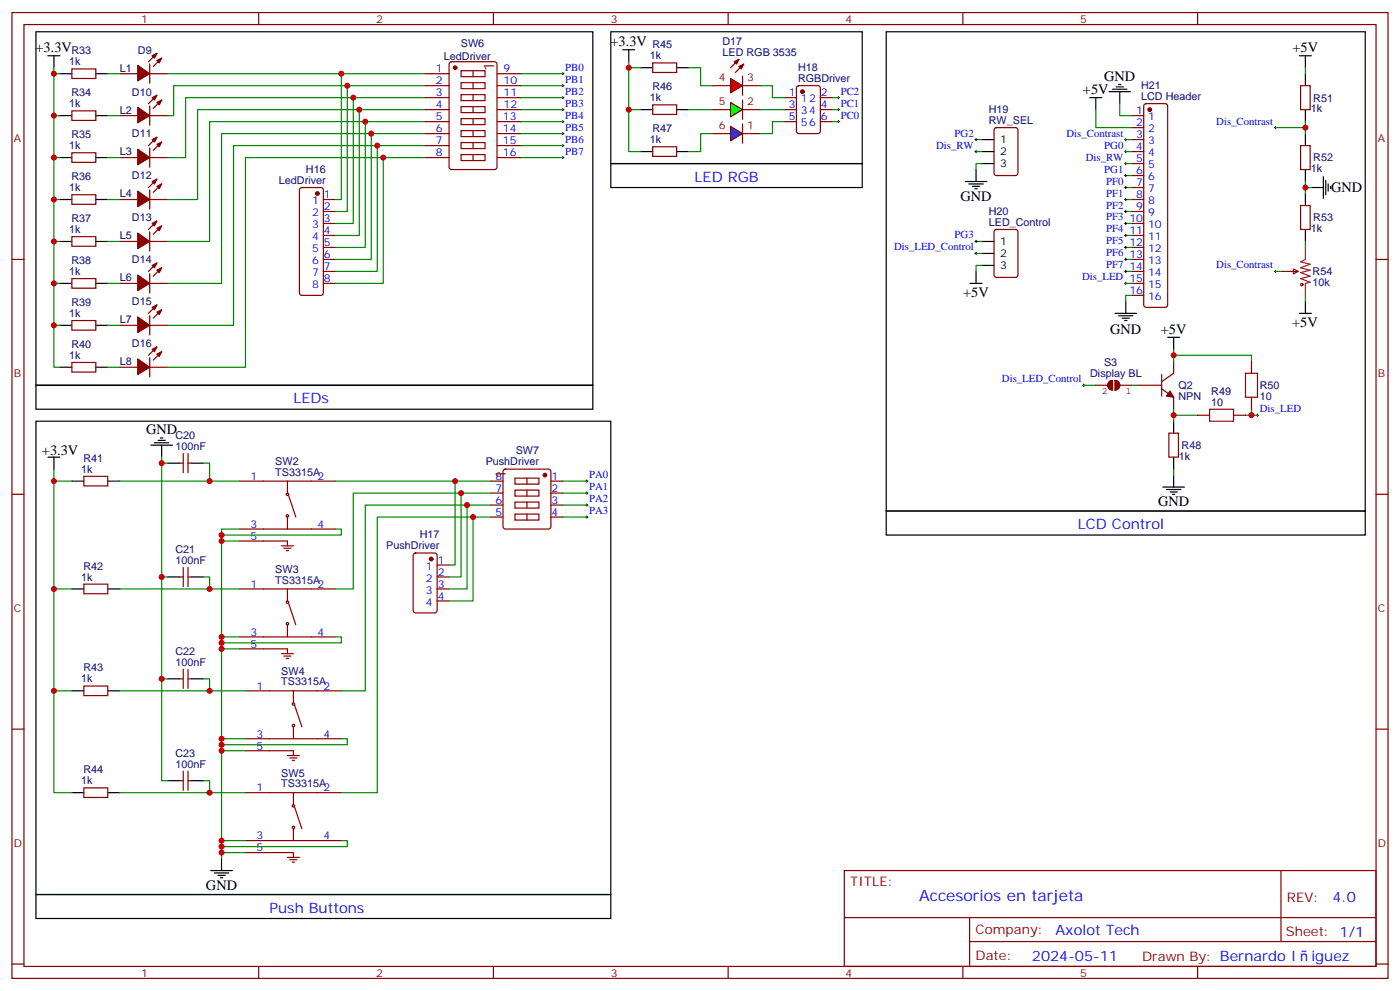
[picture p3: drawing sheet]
<svg xmlns="http://www.w3.org/2000/svg" width="412mm" height="292mm" viewBox="0 0 412 292" stroke-linecap="round" stroke-linejoin="round" font-family="sans-serif">
<g fill="none" stroke="#870000" stroke-width=".35">
<path d="M3.5 3.7h405.4v284.3h-405.4zM7.1 7.2h398.2v277.3h-398.2zM44.1 18.9v5.6M46.2 15.7l-2.5 2.5M47.6 17.1l-2.4 2.5M76.2 3.7v3.5M132.5 18.4l.5-.2h12.7l.6 .4 .1 30.6-.5 .7h-12.9l-.7-.4v-30.6zM145.3 3.7v3.5M214.5 3.7v3.5M283.6 3.7v3.5M352.8 3.7v3.5M21.2 20.3h7v2.8h-7z"/>
<path d="M21.2 32.6h7v2.9h-7zM35.3 21.7h5.3M35.3 34h5.3M44.1 21.7h5.3M44.1 31.2v5.7M44.1 34h5.3M46.2 28l-2.5 2.5M47.6 29.5l-2.4 2.4M125.2 21.7h7.1M125.2 39.3h7.1M125.2 35.8h7.1M125.2 32.3h7.1"/>
<path d="M125.2 28.8h7.1M125.2 25.2h7.1M135.8 38.5h7.1v1.7h-7.1zM135.8 34.9h7.1v1.8h-7.1zM135.8 31.4h7.1v1.8h-7.1zM135.8 20.8h7.1v1.8h-7.1zM135.8 27.9h7.1v1.7h-7.1zM135.8 24.3h7.1v1.8h-7.1zM139.3 20.8v1.8M139.3 24.3v1.8M139.3 27.9v1.7M139.3 31.4v1.8"/>
<path d="M139.3 34.9v1.8M139.3 38.5v1.7M146.4 21.7h7.1M146.4 39.3h7.1M146.4 35.8h7.1M146.4 32.3h7.1M146.4 28.8h7.1M146.4 25.2h7.1M21.2 45h7v2.8h-7zM21.2 57.3h7v2.8h-7zM35.3 46.4h5.3M35.3 58.7h5.3"/>
<path d="M44.1 43.6v5.6M44.1 55.9v5.7M44.1 46.4h5.3M44.1 58.7h5.3M46.2 40.4l-2.5 2.5M46.2 52.7l-2.5 2.5M47.6 41.8l-2.4 2.5M47.6 54.2l-2.4 2.4M88.4 55.4l.5-.2h5.6l.5 .2 .2 .5v30.4l-.2 .5-.5 .2h-5.6l-.5-.3-.2-.4v-30.4zM95.2 58.7h3.6M125.2 46.4h7.1M125.2 42.9h7.1"/>
<path d="M135.8 45.5h7.1v1.8h-7.1zM135.8 42h7.1v1.7h-7.1zM139.3 42v1.7M139.3 45.5v1.8M146.4 46.4h7.1M146.4 42.9h7.1M3.5 76.4h3.6M21.2 69.7h7v2.8h-7zM35.3 71.1h5.3M44.1 68.3v5.6M44.1 71.1h5.3M46.2 65.1l-2.5 2.5"/>
<path d="M46.2 77.4l-2.5 2.5M47.6 66.5l-2.4 2.5M47.6 78.8l-2.4 2.5M95.2 76.4h3.6M95.2 62.3h3.6M95.2 65.8h3.6M95.2 69.3h3.6M95.2 72.8h3.6M95.2 79.9h3.6M405.3 76.4h3.6M21.2 82h7v2.8h-7zM21.2 94.4h7v2.8h-7z"/>
<path d="M35.3 83.4h5.3M35.3 95.8h5.3M44.1 80.6v5.7M44.1 93v5.6M44.1 83.4h5.3M44.1 95.8h5.3M46.2 89.8l-2.5 2.5M47.6 91.2l-2.4 2.5M95.2 83.4h3.6M21.2 106.7h7v2.8h-7zM35.3 108.1h5.3M44.1 105.3v5.6"/>
<path d="M44.1 108.1h5.3M46.2 102.1l-2.5 2.5M47.6 103.5l-2.4 2.5M148.4 138.3l.5-.2h12.7l.5 .2 .2 .5v16.2l-.3 .5-.4 .3h-12.7l-.5-.3-.2-.5v-16.2zM3.5 145.5h3.6M24.7 140.2h7v2.9h-7zM70.6 141.6h28.2M70.6 159.3h14.1v1.4M70.6 155.8h28.2M84.7 141.6v3.6M84.7 152.2v3.6M85 145.9l2.1 6.3"/>
<path d="M144.6 141.6h3.6M144.6 145.2h3.6M144.6 148.7h3.6M144.6 152.2h3.6M151.7 151.3h7v1.8h-7zM151.7 140.8h7v1.7h-7zM151.7 147.8h7v1.8h-7zM151.7 144.3h7v1.7h-7zM155.2 140.8v1.7M155.2 144.3v1.7M155.2 147.8v1.8M155.2 151.3v1.8"/>
<path d="M162.3 141.6h3.5M162.3 145.2h3.5M162.3 148.7h3.5M162.3 152.2h3.5M405.3 145.5h3.6M24.7 172h7v2.8h-7zM70.6 173.4h28.2M82.9 160.7h3.5M83.6 161.4h2.1M84.3 162.1h.7M84.7 173.4v3.5M85 177.6l2.1 6.4"/>
<path d="M121.9 163l.5-.2h5.7l.6 .4 .1 16.5-.5 .7h-5.9l-.6-.4-.1-16.5zM128.8 166.3h3.5M128.8 169.9h3.5M128.8 173.4h3.5M128.8 176.9h3.5M70.6 191h14.1v1.4M70.6 187.5h28.2M82.9 192.4h3.5M83.6 193.1h2.1M84.3 193.9h.7M84.7 184v3.5M3.5 214.7h3.6"/>
<path d="M24.7 202h7v2.8h-7zM72.3 217.5h28.2M72.3 203.4h28.2M86.4 203.4v3.5M86.4 214v3.5M86.8 207.6l2.1 6.4M405.3 214.7h3.6M24.7 232h7v2.8h-7zM72.3 221h14.1v1.4M72.3 233.4h28.2M84.7 222.4h3.5M85.4 223.1h2.1"/>
<path d="M86.1 223.8h.7M86.4 233.4v3.5M86.8 237.6l2.1 6.3M72.3 251h14.1v1.4M72.3 247.5h28.2M84.7 252.4h3.5M85.4 253.1h2.1M86.1 253.8h.7M86.4 243.9v3.6M248.7 256.3h156.6v28.2h-156.6zM377.3 256.3v20.9M248.7 270.1h156.5"/>
<path d="M285.6 277.2h119.6M285.6 270.1v14.2M3.5 283.8h3.6M76.2 284.5v3.5M145.3 284.5v3.5M214.5 284.5v3.5M283.6 284.5v3.5M352.8 284.5v3.5M405.3 283.8h3.6"/>
<circle cx="84.7" cy="151.9" r=".35"/>
<circle cx="84.7" cy="145.5" r=".35"/>
<circle cx="84.7" cy="177.3" r=".35"/>
<circle cx="84.7" cy="183.6" r=".35"/>
<circle cx="86.4" cy="207.3" r=".35"/>
<circle cx="86.4" cy="213.6" r=".35"/>
<circle cx="86.4" cy="237.2" r=".35"/>
<circle cx="86.4" cy="243.6" r=".35"/>
</g>
<g fill="#870000" stroke="#870000" stroke-width=".35">
<path d="M46.2 17.8l1.4-.7-.7 1.4z"/>
<path d="M44.8 16.4l1.4-.7-.7 1.4z"/>
<path d="M40.6 19.2l3.5 2.5-3.5 2.1z"/>
<path d="M46.2 30.2l1.4-.7-.7 1.4z"/>
<path d="M44.8 28.8l1.4-.8-.7 1.5z"/>
<path d="M40.6 31.6l3.5 2.4-3.5 2.2z"/>
<path d="M46.2 42.5l1.4-.7-.7 1.4z"/>
<path d="M44.8 41.1l1.4-.7-.7 1.4z"/>
<path d="M40.6 43.9l3.5 2.5-3.5 2.1z"/>
<path d="M46.2 54.9l1.4-.7-.7 1.4z"/>
<path d="M44.8 53.4l1.4-.7-.7 1.5z"/>
<path d="M40.6 56.3l3.5 2.4-3.5 2.2z"/>
<path d="M46.2 67.2l1.4-.7-.7 1.4z"/>
<path d="M44.8 65.8l1.4-.7-.7 1.4z"/>
<path d="M40.6 68.6l3.5 2.5-3.5 2.1z"/>
<path d="M46.2 79.6l1.4-.8-.7 1.5z"/>
<path d="M44.8 78.1l1.4-.7-.7 1.4z"/>
<path d="M40.6 81l3.5 2.4-3.5 2.1z"/>
<path d="M46.2 91.9l1.4-.7-.7 1.4z"/>
<path d="M44.8 90.5l1.4-.7-.7 1.4z"/>
<path d="M40.6 93.3l3.5 2.5-3.5 2.1z"/>
<path d="M46.2 104.2l1.4-.7-.7 1.5z"/>
<path d="M44.8 102.8l1.4-.7-.7 1.4z"/>
<path d="M40.6 105.7l3.5 2.4-3.5 2.1z"/>
<circle cx="134.1" cy="19.9" r=".53"/>
<circle cx="93.5" cy="57" r=".53"/>
<circle cx="160.5" cy="139.9" r=".53"/>
<circle cx="127" cy="164.6" r=".53"/>
</g>
<g fill="none" stroke="#000" stroke-width=".35">
<path d="M14.1 16.4h3.5M15.9 16.4v3.5M17.6 21.7h3.6M17.6 34h3.6M28.2 21.7h3.5M28.2 34h3.5M17.6 46.4h3.6M17.6 58.7h3.6M28.2 46.4h3.5M28.2 58.7h3.5M17.6 71.1h3.6M28.2 71.1h3.5"/>
<path d="M17.6 83.4h3.6M17.6 95.8h3.6M28.2 83.4h3.5M28.2 95.8h3.5M17.6 108.1h3.6M28.2 108.1h3.5M14.1 134.6h3.5M15.9 134.6v3.5M21.2 141.6h3.5M31.7 141.6h3.6M21.2 173.4h3.5M31.7 173.4h3.6"/>
<path d="M21.2 203.4h3.5M31.7 203.4h3.6M21.2 233.4h3.5M31.7 233.4h3.6M62.1 256.3h6.3M63.1 257h4.3M64.2 257.7h2.1M64.9 258.4h.7M65.3 252.8v3.5"/>
</g>
<g fill="none" stroke="#008700" stroke-width=".35">
<path d="M15.9 19.9v1.8M15.9 34h1.7M17.6 21.7h-1.7v86.4h1.7M31.7 34h3.6M31.7 21.7h3.6M49.4 21.7h75.8M125.2 32.3h-67v26.4h-8.8M125.2 35.8h-63.5v35.3h-12.3M125.2 28.8h-70.5v17.6h-5.3M125.2 25.2h-74v8.8h-1.8M125.2 39.3h-59.9v44.1h-15.9M15.9 46.4h1.7"/>
<path d="M15.9 58.7h1.7M31.7 46.4h3.6M31.7 58.7h3.6M125.2 42.9h-56.4v52.9h-19.4M125.2 46.4h-52.9v61.7h-22.9M15.9 71.1h1.7M31.7 71.1h3.6M15.9 83.4h1.7M15.9 95.8h1.7M31.7 83.4h3.6M31.7 95.8h3.6M31.7 108.1h3.6"/>
<path d="M15.9 138.1v95.3h5.3M15.9 141.6h5.3M35.3 141.6h35.3M65.3 159.3h5.3M70.6 155.8h-5.3v95.2h7M98.8 155.8h1.7v1.7h-35.2M98.8 141.6h45.8M144.6 145.2h-40.5v28.2h-5.3M144.6 148.7h-37v54.7h-7.1M144.6 152.2h-33.5v81.2h-10.6M15.9 173.4h5.3M35.3 173.4h35.3"/>
<path d="M65.3 191h5.3M65.3 187.5h5.3M98.8 187.5h1.7v1.8h-35.2M15.9 203.4h5.3M35.3 203.4h37M65.3 217.5h7M100.5 217.5h1.8v1.8h-37M35.3 233.4h37M65.3 221h7M65.3 247.5h7M65.3 251v1.8M100.5 247.5h1.8v1.7h-37"/>
</g>
<g fill="none" stroke="#000" stroke-width=".29">
<path d="M165.5 21.7h.7M165.5 25.2h.7M165.5 28.8h.7M165.5 32.3h.7M165.5 35.8h.7M165.5 39.3h.7M165.8 21.3v.7M165.8 24.9v.7M165.8 28.4v.7M165.8 31.9v.7M165.8 35.5v.7M165.8 39v.7"/>
<path d="M165.5 42.9h.7M165.5 46.4h.7M165.8 42.5v.7M165.8 46v.7M172.5 141.6h.7M172.5 145.2h.7M172.5 148.7h.7M172.5 152.2h.7M172.9 141.3v.7M172.9 144.8v.7M172.9 148.3v.7M172.9 151.9v.7"/>
</g>
<path d="M215.2 37.2l3.5 2.1-3.5 2.2z" fill="#00f" stroke="#870000" stroke-width=".35"/>
<path d="M209.9 39.3h5.3M218.7 36.5v5.7M218.7 39.3h5.3" fill="none" stroke="#870000" stroke-width=".35"/>
<path d="M215.2 30.2l3.5 2.1-3.5 2.1z" fill="#0f0" stroke="#870000" stroke-width=".35"/>
<path d="M209.9 32.3h5.3M218.7 29.5v5.6M218.7 32.3h5.3" fill="none" stroke="#870000" stroke-width=".35"/>
<path d="M215.2 23.1l3.5 2.1-3.5 2.1z" fill="#f00" stroke="#870000" stroke-width=".35"/>
<g fill="none" stroke="#870000" stroke-width=".35">
<path d="M192.3 18.5h7v2.8h-7zM217.7 17.5l-2.5 2.4M219.1 18.9l-2.5 2.4M192.3 30.9h7v2.8h-7zM209.9 25.2h5.3M218.7 22.4v5.6M218.7 25.2h5.3M231.1 28.8h3.5M231.1 35.8h3.5M231.1 32.3h3.5M234.8 25.4l.5-.2h5.6l.7 .5 .1 12.9-.5 .7h-5.9l-.6-.4-.1-13zM241.7 28.8h3.5"/>
<path d="M241.7 35.8h3.5M241.7 32.3h3.5M293 37.8l.5-.2h5.7l.6 .4 .1 13-.5 .6-5.9 .1-.6-.5-.1-12.9zM333.4 34h3.5M333.4 37.6h3.5M337.1 30.7l.5-.2h5.7l.5 .2 .2 .5v58.6l-.3 .5-.4 .2h-5.7l-.5-.2-.2-.5v-58.6zM383.1 25.2h2.8v7.1h-2.8zM192.3 43.2h7v2.8h-7zM333.4 41.1h3.5M333.4 44.6h3.5M333.4 48.2h3.5M333.4 51.7h3.5"/>
<path d="M333.4 55.2h3.5M333.4 58.7h3.5M383.1 42.9h2.8v7h-2.8zM293 67.8l.5-.2h5.7l.6 .4 .1 13-.5 .6-5.9 .1-.6-.5-.1-12.9zM333.4 79.9h3.5M333.4 62.3h3.5M333.4 65.8h3.5M333.4 69.3h3.5M333.4 72.8h3.5M333.4 76.4h3.5M377.5 79.9h4.9M381 79.2l1.4 .7-1.4 .7z"/>
<path d="M383.1 60.5h2.8v7.1h-2.8zM333.4 83.4h3.5M333.4 87h3.5M335.1 113.4h7.1M342.2 114.5l3.5 2.4v3.6M342.2 110.2v6.4M345.7 106.4v3.5l-3.5 2.5M368.7 106.4v3.5M368.7 116.9v3.6M52.9 136.3h1.1M54 133.5v5.7M55.4 133.5v5.7"/>
<path d="M55.4 136.3h1M344.3 127.5h2.8v7.1h-2.8zM352.8 122.2h3.5M363.4 122.2h3.5M52.9 169.9h1.1M54 167v5.7M55.4 167v5.7M55.4 169.9h1M52.9 199.8h1.1M54 197v5.7M55.4 197v5.7M55.4 199.8h1"/>
<path d="M52.9 229.8h1.1M54 227v5.7M55.4 227v5.7M55.4 229.8h1"/>
</g>
<g fill="#870000" stroke="#870000" stroke-width=".35">
<path d="M216.3 18.2l1.4-.7-.7 1.4z"/>
<path d="M217.7 19.6l1.4-.7-.7 1.4z"/>
<path d="M344.7 115.2l1 1.7-2.1-.3z"/>
<circle cx="236.4" cy="27" r=".53"/>
<circle cx="338.7" cy="32.3" r=".53"/>
</g>
<g fill="none" stroke="#000" stroke-width=".35">
<path d="M10.6 9.3h164v104.1h-164zM179.9 9.3h74.1v38.9h-74.1zM183.4 14.6h3.6M185.2 14.6v3.6M188.7 19.9h3.6M199.3 19.9h3.5M261.1 9.3h141.1v141.2h-141.1zM382.8 16.4h3.5M384.5 16.4v3.5M188.7 32.3h3.6M199.3 32.3h3.5M321 28.8h3.6"/>
<path d="M322.8 28.8v3.5M326.7 27h6.3M327.7 26.3h4.3M328.8 25.6h2.1M329.5 24.9h.7M329.8 27v3.5M384.5 21.7v3.5M384.5 32.3v3.5M384.5 39.3v3.6M179.9 48.2h74.1v7h-74.1zM188.7 44.6h3.6M199.3 44.6h3.5"/>
<path d="M284.3 53.4h6.4M285.4 54.2h4.2M286.5 54.9h2.1M287.2 55.6h.7M287.5 49.9v3.5M289.3 44.6h3.5M289.3 48.2h3.5M289.3 41.1h3.5M384.5 49.9v3.5M384.5 57v3.5M386.3 55.2h3.5M389.8 52v6.4"/>
<path d="M390.5 53.1v4.2M391.2 54.2v2.1M391.9 54.9v.7M287.5 79.9v3.5M289.3 78.1h3.5M289.3 71.1h3.5M289.3 74.6h3.5M384.5 67.6v3.5M285.8 83.4h3.5M328.4 92.3h6.4M329.5 93h4.2M330.6 93.7h2.1"/>
<path d="M331.3 94.4h.7M331.6 88.7v3.6M344 99.3h3.5M345.7 99.3v3.5M382.8 92.3h3.5M384.5 88.7v3.6M10.6 113.4h164v7.1h-164zM10.6 124h169.3v139.3h-169.3zM44.4 131.1h6.4M45.5 130.4h4.2M46.6 129.6h2.1M47.3 128.9h.7"/>
<path d="M47.6 131.1v3.5M49.4 136.3h3.5M56.4 136.3h3.6M345.7 124v3.5M345.7 134.6v3.5M345.7 139.9v3.5M261.1 150.5h141.1v7h-141.1zM342.5 143.4h6.4M343.6 144.1h4.2M344.7 144.8h2.1M345.4 145.5h.7M49.4 169.9h3.5"/>
<path d="M56.4 169.9h3.6M49.4 199.8h3.5M56.4 199.8h3.6M49.4 229.8h3.5M56.4 229.8h3.6M10.6 263.3h169.3v7.1h-169.3z"/>
</g>
<g fill="none" stroke="#008700" stroke-width=".35">
<path d="M185.2 18.2v1.7M188.7 19.9h-3.5v24.7h3.5M202.8 19.9h3.6v5.3h3.5M384.5 19.9v1.8M100.5 21.7v37h-1.7M102.3 25.2v37.1h-3.5M104.1 28.8v37h-5.3M105.8 32.3v37h-7M107.6 35.8v37h-8.8M109.4 39.3v37.1h-10.6M153.5 32.3h12.3M153.5 28.8h12.3"/>
<path d="M153.5 35.8h12.3M153.5 21.7h12.3M153.5 25.2h12.3M153.5 39.3h12.3M185.2 32.3h3.5M202.8 32.3h7.1M209.9 39.3h-3.5v5.3h-3.6M224 25.2h3.5v3.6h3.6M224 32.3h7.1M231.1 35.8h-3.6v3.5h-3.5M245.2 32.3h1.7M245.2 28.8h1.7"/>
<path d="M245.2 35.8h1.7M322.8 32.3v5.3h10.6M329.8 30.5v3.5h3.6M375.7 37.6h8.8M384.5 35.8v3.5M111.1 42.9v37h-12.3M112.9 46.4v37h-14.1M153.5 42.9h12.3M153.5 46.4h12.3M287.5 41.1h1.8M287.5 44.6h1.8M289.3 48.2h-1.8v1.7"/>
<path d="M331.6 41.1h1.8M331.6 44.6h1.8M331.6 48.2h1.8M331.6 51.7h1.8M331.6 55.2h1.8M331.6 58.7h1.8M384.5 53.4v1.8M386.3 55.2h-1.8v1.8M287.5 71.1h1.8M287.5 74.6h1.8M289.3 78.1h-1.8v1.8M331.6 79.9h1.8"/>
<path d="M331.6 62.3h1.8M331.6 65.8h1.8M331.6 69.3h1.8M331.6 72.8h1.8M331.6 76.4h1.8M375.7 79.9h1.8M384.5 71.1v1.7M331.6 83.4h1.8M333.4 87h-1.8v1.7M384.5 87v1.7M319.3 113.4h3.5M333.4 113.4h1.7"/>
<path d="M345.7 104.6h23v1.8M345.7 102.8v3.6M47.6 134.6v1.7M49.4 136.3h-1.8v93.5h1.8M60 136.3h1.7v5.3M345.7 120.5v1.7M345.7 138.1v1.8M352.8 122.2h-7.1v1.8M368.7 120.5v1.7h-1.8M368.7 122.2h1.7M134.1 141.6v24.7h-1.8M135.8 145.2v24.7h-3.5"/>
<path d="M137.6 148.7v24.7h-5.3M139.3 152.2v24.7h-7M165.8 141.6h7.1M165.8 145.2h7.1M165.8 148.7h7.1M165.8 152.2h7.1M47.6 169.9h1.8M60 169.9h1.7v3.5M47.6 199.8h1.8M60 199.8h1.7v3.6M60 229.8h1.7v3.6"/>
</g>
<g fill="none" stroke="#000" stroke-width=".29">
<path d="M246.6 35.8h.7M246.6 32.3h.7M246.6 28.8h.7M246.9 28.4v.7M246.9 31.9v.7M246.9 35.5v.7M375.4 37.6h.7M375.7 37.2v.7M287.2 41.1h.7M287.2 44.6h.7M287.5 40.7v.8M287.5 44.3v.7"/>
<path d="M331.3 41.1h.7M331.3 44.6h.7M331.3 48.2h.7M331.3 55.2h.7M331.3 58.7h.7M331.3 51.7h.7M331.6 40.7v.8M331.6 44.3v.7M331.6 47.8v.7M331.6 51.3v.7M331.6 54.9v.7M331.6 58.4v.7"/>
<path d="M287.2 74.6h.7M287.2 71.1h.7M287.5 70.7v.7M287.5 74.3v.7M331.3 79.9h.7M331.3 62.3h.7M331.3 65.8h.7M331.3 69.3h.7M331.3 72.8h.7M331.3 76.4h.7M331.6 61.9v.7M331.6 65.4v.7"/>
<path d="M331.6 69v.7M331.6 72.5v.7M331.6 76v.7M331.6 79.6v.7M375.4 79.9h.7M375.7 79.6v.7M331.3 83.4h.7M331.6 83.1v.7M318.9 113.4h.7M319.3 113.1v.7M370.1 122.2h.7M370.4 121.9v.7"/>
</g>
<g fill="none" stroke="#a10000" stroke-width=".35">
<path d="M366.9 109.9h3.5v7h-3.5zM356.3 120.5h7.1v3.5h-7.1z"/>
<circle cx="383.5" cy="83.8" r=".35"/>
</g>
<path d="M384.5 72.8v3.6l-1.4 .7 2.8 .7-2.8 1 2.8 .8-2.8 .7 2.8 1-2.8 .7 2.8 1.1-1.4 .3v3.6" fill="none" stroke="#8c2424" stroke-width=".35"/>
<g fill="#850000" stroke="#850000" stroke-width=".35">
<path d="M328.4 112a1.41 1.41 0 0 1 1.4 1.4 1.41 1.41 0 0 1-1.4 1.4z"/>
<path d="M326.9 112.3l.8-.3v2.8a1.41 1.41 0 0 1-1.3-.9 1.41 1.41 0 0 1 .5-1.6z"/>
</g>
<path d="M322.8 113.4h3.5M326.9 112.3l.8-.3v2.8a1.41 1.41 0 0 1-1.3-.9 1.41 1.41 0 0 1 .5-1.6zM328.4 112a1.41 1.41 0 0 1 1.4 1.4 1.41 1.41 0 0 1-1.4 1.4zM329.8 113.4h3.6" fill="none" stroke="#850000" stroke-width=".35"/>
<g fill="#c00">
<circle cx="15.9" cy="34" r=".88"/>
<circle cx="15.9" cy="46.4" r=".88"/>
<circle cx="15.9" cy="58.7" r=".88"/>
<circle cx="15.9" cy="71.1" r=".88"/>
<circle cx="15.9" cy="83.4" r=".88"/>
<circle cx="15.9" cy="95.8" r=".88"/>
<circle cx="15.9" cy="21.7" r=".88"/>
<circle cx="65.3" cy="247.5" r=".88"/>
<circle cx="65.3" cy="221" r=".88"/>
<circle cx="65.3" cy="217.5" r=".88"/>
<circle cx="65.3" cy="191" r=".88"/>
<circle cx="65.3" cy="187.5" r=".88"/>
<circle cx="65.3" cy="159.3" r=".88"/>
<circle cx="65.3" cy="251" r=".88"/>
<circle cx="15.9" cy="203.4" r=".88"/>
<circle cx="15.9" cy="173.4" r=".88"/>
<circle cx="15.9" cy="141.6" r=".88"/>
<circle cx="65.3" cy="249.2" r=".88"/>
<circle cx="65.3" cy="219.3" r=".88"/>
<circle cx="65.3" cy="189.3" r=".88"/>
<circle cx="65.3" cy="157.5" r=".88"/>
<circle cx="185.2" cy="19.9" r=".88"/>
<circle cx="384.5" cy="37.6" r=".88"/>
<circle cx="384.5" cy="55.2" r=".88"/>
<circle cx="345.7" cy="122.2" r=".88"/>
<circle cx="345.7" cy="104.6" r=".88"/>
<circle cx="368.7" cy="122.2" r=".88"/>
<circle cx="61.7" cy="233.4" r=".88"/>
<circle cx="61.7" cy="203.4" r=".88"/>
<circle cx="61.7" cy="173.4" r=".88"/>
<circle cx="61.7" cy="141.6" r=".88"/>
<circle cx="47.6" cy="169.9" r=".88"/>
<circle cx="47.6" cy="199.8" r=".88"/>
<circle cx="47.6" cy="136.3" r=".88"/>
<circle cx="185.2" cy="32.3" r=".88"/>
<circle cx="100.5" cy="21.7" r=".88"/>
<circle cx="102.3" cy="25.2" r=".88"/>
<circle cx="104.1" cy="28.8" r=".88"/>
<circle cx="105.8" cy="32.3" r=".88"/>
<circle cx="107.6" cy="35.8" r=".88"/>
<circle cx="109.4" cy="39.3" r=".88"/>
<circle cx="111.1" cy="42.9" r=".88"/>
<circle cx="112.9" cy="46.4" r=".88"/>
<circle cx="134.1" cy="141.6" r=".88"/>
<circle cx="135.8" cy="145.2" r=".88"/>
<circle cx="137.6" cy="148.7" r=".88"/>
<circle cx="139.3" cy="152.2" r=".88"/>
</g>
<text font-size="4.6" fill="#00f" x="270.8" y="265.3">Accesorios en tarjeta</text>
<g font-size="4.2">
<text x="10.4" y="15.3">+3.3V</text>
<text x="179.8" y="13.6">+3.3V</text>
<text x="380.7" y="15.3">+5V</text>
<text x="325.3" y="23.8">GND</text>
<text x="319" y="27.7">+5V</text>
<text x="282.9" y="59.1">GND</text>
<text x="392.1" y="56.6">GND</text>
<text x="283.7" y="87.4">+5V</text>
<text x="327" y="98.3">GND</text>
<text x="341.9" y="98.2">+5V</text>
<text x="380.6" y="96.2">+5V</text>
<text x="43" y="127.9">GND</text>
<text x="12.3" y="133.9">+3.3V</text>
<text x="341.1" y="149">GND</text>
<text x="60.7" y="261.9">GND</text>
</g>
<g font-size="4.2" fill="#800">
<text x="145.5" y="21" transform="rotate(-90 145.5 21)">1</text>
<text x="149" y="141" transform="rotate(-90 149 141)">1</text>
</g>
<g font-size="4.2" fill="#00f">
<text x="204.6" y="53.4">LED RGB</text>
<text x="86.4" y="118.7">LEDs</text>
<text x="317.5" y="155.8">LCD Control</text>
<text x="79.4" y="268.6">Push Buttons</text>
<text x="392.5" y="265.6">4.0</text>
<text x="310.9" y="275.1">Axolot Tech</text>
<text x="304" y="282.9">2024-05-11</text>
<text x="386.3" y="282.8">iguez</text>
</g>
<g font-size="3.9" fill="#800">
<text x="250.5" y="260.9">TITLE:</text>
<text x="379.1" y="265.6">REV:</text>
<text x="287.4" y="275.1">Company:</text>
<text x="378.7" y="275.7">Sheet: 1/1</text>
<text x="287.4" y="282.8">Date:</text>
<text x="336.4" y="282.8">Drawn By: Bernardo I</text>
</g>
<g font-size="3.2" fill="#800">
<text x="41.6" y="6.7">1</text>
<text x="110.8" y="6.7">2</text>
<text x="179.9" y="6.7">3</text>
<text x="249.1" y="6.7">4</text>
<text x="318.2" y="6.7">5</text>
<text x="211.8" y="23.8">4</text>
<text x="220.1" y="23.8">3</text>
<text x="211.8" y="30.9">5</text>
<text x="220.1" y="30.9">2</text>
<text x="4.1" y="41.8">A</text>
<text x="211.8" y="37.9">6</text>
<text x="220.1" y="37.9">1</text>
<text x="405.9" y="41.8">A</text>
<text x="4.1" y="110.9">B</text>
<text x="405.9" y="110.9">B</text>
<text x="4.1" y="180.1">C</text>
<text x="405.9" y="180.1">C</text>
<text x="4.1" y="249.2">D</text>
<text x="405.9" y="249.2">D</text>
<text x="41.6" y="287.5">1</text>
<text x="110.8" y="287.5">2</text>
<text x="179.9" y="287.5">3</text>
<text x="249.1" y="287.5">4</text>
<text x="318.2" y="287.5">5</text>
</g>
<g font-size="3.2" fill="#000080">
<text x="21.1" y="16">R33</text>
<text x="40.6" y="15.8">D9</text>
<text x="130.8" y="17.5">LedDriver</text>
<text x="135.8" y="13.8">SW6</text>
<text x="191.5" y="17.5">1k</text>
<text x="192.2" y="14.2">R45</text>
<text x="212.8" y="16.4">LED RGB 3535</text>
<text x="212.8" y="13.2">D17</text>
<text x="20.4" y="19.2">1k</text>
<text x="35.3" y="21.1">L1</text>
<text x="235.1" y="21">H18</text>
<text x="21.1" y="28.3">R34</text>
<text x="38.9" y="28.1">D10</text>
<text x="191.5" y="29.8">1k</text>
<text x="192.2" y="26.6">R46</text>
<text x="235.1" y="24.2">RGBDriver</text>
<text x="336.1" y="29.5">LCD Header</text>
<text x="336.1" y="26.3">H21</text>
<text x="386.9" y="29.9">R51</text>
<text x="20.4" y="31.6">1k</text>
<text x="35.3" y="33.4">L2</text>
<text x="291.3" y="33.4">H19</text>
<text x="386.1" y="33.1">1k</text>
<text x="21.1" y="40.7">R35</text>
<text x="38.9" y="40.5">D11</text>
<text x="192.2" y="38.9">R47</text>
<text x="291.3" y="36.5">RW_SEL</text>
<text x="20.4" y="43.9">1k</text>
<text x="35.3" y="45.8">L3</text>
<text x="191.5" y="42.2">1k</text>
<text x="386.9" y="47.5">R52</text>
<text x="21.1" y="53">R36</text>
<text x="38.9" y="52.8">D12</text>
<text x="90.1" y="50.8">H16</text>
<text x="386.1" y="50.8">1k</text>
<text x="20.4" y="56.3">1k</text>
<text x="35.3" y="58.1">L4</text>
<text x="82.2" y="54">LedDriver</text>
<text x="21.1" y="65.4">R37</text>
<text x="38.9" y="65.2">D13</text>
<text x="291.3" y="63.4">H20</text>
<text x="386.9" y="65.2">R53</text>
<text x="20.4" y="68.6">1k</text>
<text x="35.3" y="70.5">L5</text>
<text x="291.3" y="66.5">LED_Control</text>
<text x="386.1" y="68.4">1k</text>
<text x="21.1" y="77.7">R38</text>
<text x="38.9" y="77.5">D14</text>
<text x="20.4" y="81">1k</text>
<text x="35.3" y="82.8">L6</text>
<text x="386.6" y="81">R54</text>
<text x="38.9" y="89.9">D15</text>
<text x="386.6" y="84.3">10k</text>
<text x="20.4" y="93.3">1k</text>
<text x="21.1" y="90.1">R39</text>
<text x="35.3" y="95.2">L7</text>
<text x="20.4" y="105.7">1k</text>
<text x="21.1" y="102.4">R40</text>
<text x="35.3" y="107.5">L8</text>
<text x="38.9" y="102.2">D16</text>
<text x="325.2" y="107.7">S3</text>
<text x="321.1" y="111">Display BL</text>
<text x="347.1" y="117.8">NPN</text>
<text x="347.1" y="114.6">Q2</text>
<text x="356.8" y="119.4">10</text>
<text x="356.8" y="116.2">R49</text>
<text x="371.1" y="117.7">10</text>
<text x="371.1" y="114.5">R50</text>
<text x="51.7" y="129.3">C20</text>
<text x="24.6" y="135.9">R41</text>
<text x="51.7" y="132.5">100nF</text>
<text x="81.1" y="136.9">SW2</text>
<text x="143.1" y="137">PushDriver</text>
<text x="151.9" y="133.7">SW7</text>
<text x="347.2" y="135.4">1k</text>
<text x="348.1" y="132.2">R48</text>
<text x="23.9" y="139.2">1k</text>
<text x="81.1" y="140.1">TS3315A</text>
<text x="113.8" y="161.6">PushDriver</text>
<text x="123.6" y="158.4">H17</text>
<text x="24.6" y="167.7">R42</text>
<text x="51.7" y="166">100nF</text>
<text x="51.7" y="162.9">C21</text>
<text x="23.9" y="170.9">1k</text>
<text x="81.1" y="171.8">TS3315A</text>
<text x="81.1" y="168.7">SW3</text>
<text x="24.6" y="197.7">R43</text>
<text x="51.7" y="196">100nF</text>
<text x="51.7" y="192.8">C22</text>
<text x="23.9" y="200.9">1k</text>
<text x="82.9" y="201.8">TS3315A</text>
<text x="82.9" y="198.7">SW4</text>
<text x="24.6" y="227.7">R44</text>
<text x="51.7" y="226">100nF</text>
<text x="51.7" y="222.8">C23</text>
<text x="23.9" y="230.9">1k</text>
<text x="82.9" y="231.8">TS3315A</text>
<text x="82.9" y="228.7">SW5</text>
</g>
<g font-size="3.2" fill="#00f">
<text x="128.3" y="21.3">1</text>
<text x="148.3" y="21.3">9</text>
<text x="166.5" y="20.8">PB0</text>
<text x="128.3" y="28.4">3</text>
<text x="128.3" y="24.9">2</text>
<text x="148.3" y="28.4">11</text>
<text x="148.3" y="24.9">10</text>
<text x="166.5" y="24.3">PB1</text>
<text x="166.5" y="27.9">PB2</text>
<text x="232.4" y="28.4">1</text>
<text x="241.8" y="28.4">2</text>
<text x="247.6" y="27.9">PC2</text>
<text x="128.3" y="35.5">5</text>
<text x="128.3" y="31.9">4</text>
<text x="148.2" y="35.5">13</text>
<text x="148.3" y="31.9">12</text>
<text x="166.5" y="31.4">PB3</text>
<text x="166.5" y="34.9">PB4</text>
<text x="232.4" y="31.9">3</text>
<text x="232.4" y="35.5">5</text>
<text x="235.9" y="30.2">12</text>
<text x="235.9" y="33.7">34</text>
<text x="241.8" y="35.5">6</text>
<text x="241.8" y="31.9">4</text>
<text x="247.6" y="34.9">PC0</text>
<text x="247.6" y="31.4">PC1</text>
<text x="334.7" y="33.7">1</text>
<text x="338.2" y="35.5">1</text>
<text x="128.3" y="39">6</text>
<text x="148.2" y="39">14</text>
<text x="166.5" y="38.5">PB5</text>
<text x="166.5" y="42">PB6</text>
<text x="235.9" y="37.2">56</text>
<text x="281.2" y="40.2">PG2</text>
<text x="314.2" y="40.2">Dis_Contrast</text>
<text x="334.7" y="37.2">2</text>
<text x="334.7" y="40.7">3</text>
<text x="338.2" y="39">2</text>
<text x="358.3" y="36.7">Dis_Contrast</text>
<text x="128.3" y="46">8</text>
<text x="128.3" y="42.5">7</text>
<text x="148.2" y="46">16</text>
<text x="148.2" y="42.5">15</text>
<text x="166.5" y="45.5">PB7</text>
<text x="275.7" y="43.7">Dis_RW</text>
<text x="319.8" y="47.3">Dis_RW</text>
<text x="325.3" y="43.7">PG0</text>
<text x="334.7" y="44.3">4</text>
<text x="334.7" y="47.8">5</text>
<text x="338.2" y="42.5">3</text>
<text x="338.2" y="46">4</text>
<text x="325.3" y="50.8">PG1</text>
<text x="334.7" y="51.3">6</text>
<text x="338.2" y="49.6">5</text>
<text x="338.2" y="53.1">6</text>
<text x="95.4" y="58.4">1</text>
<text x="325.8" y="54.3">PF0</text>
<text x="325.8" y="57.9">PF1</text>
<text x="334.7" y="54.9">7</text>
<text x="334.7" y="58.4">8</text>
<text x="338.2" y="56.6">7</text>
<text x="91.9" y="60.1">1</text>
<text x="91.9" y="63.7">2</text>
<text x="95.4" y="61.9">2</text>
<text x="95.4" y="65.4">3</text>
<text x="325.8" y="61.4">PF2</text>
<text x="325.8" y="64.9">PF3</text>
<text x="332.7" y="65.4">10</text>
<text x="334.7" y="61.9">9</text>
<text x="338.2" y="60.1">8</text>
<text x="338.2" y="63.7">9</text>
<text x="91.9" y="67.2">3</text>
<text x="91.9" y="70.7">4</text>
<text x="95.4" y="69">4</text>
<text x="281.2" y="70.2">PG3</text>
<text x="325.8" y="68.4">PF4</text>
<text x="325.8" y="72">PF5</text>
<text x="332.7" y="69">11</text>
<text x="338.2" y="67.2">10</text>
<text x="338.2" y="70.7">11</text>
<text x="91.9" y="74.3">5</text>
<text x="91.9" y="77.8">6</text>
<text x="95.4" y="72.5">5</text>
<text x="95.4" y="76">6</text>
<text x="263.4" y="73.7">Dis_LED_Control</text>
<text x="325.8" y="75.5">PF6</text>
<text x="332.7" y="72.5">12</text>
<text x="332.7" y="76">13</text>
<text x="338.2" y="74.3">12</text>
<text x="338.2" y="77.8">13</text>
<text x="91.9" y="81.3">7</text>
<text x="95.4" y="79.6">7</text>
<text x="95.4" y="83.1">8</text>
<text x="318.7" y="82.6">Dis_LED 15</text>
<text x="325.8" y="79">PF7</text>
<text x="332.7" y="79.6">14</text>
<text x="338.2" y="81.3">14</text>
<text x="358.3" y="79">Dis_Contrast</text>
<text x="91.9" y="84.8">8</text>
<text x="332.7" y="86.6">16</text>
<text x="338.2" y="84.8">15</text>
<text x="338.2" y="88.4">16</text>
<text x="295.1" y="112.5">Dis_LED_Control</text>
<text x="371.1" y="121.4">Dis_LED</text>
<text x="73.8" y="141.3">1</text>
<text x="93.5" y="141.3">2</text>
<text x="146" y="141.3">8</text>
<text x="162.5" y="141.3">1</text>
<text x="173.6" y="140.8">PA0</text>
<text x="146" y="144.8">7</text>
<text x="146" y="148.3">6</text>
<text x="162.5" y="148.3">3</text>
<text x="162.5" y="144.8">2</text>
<text x="173.6" y="144.3">PA1</text>
<text x="173.6" y="147.8">PA2</text>
<text x="73.8" y="155.4">3</text>
<text x="93.5" y="155.4">4</text>
<text x="146" y="151.9">5</text>
<text x="162.5" y="151.9">4</text>
<text x="173.6" y="151.3">PA3</text>
<text x="73.8" y="158.9">5</text>
<text x="125.4" y="167.7">1</text>
<text x="128.9" y="166">1</text>
<text x="73.8" y="173">1</text>
<text x="93.5" y="173">2</text>
<text x="125.4" y="171.3">2</text>
<text x="128.9" y="169.5">2</text>
<text x="128.9" y="173">3</text>
<text x="125.4" y="174.8">3</text>
<text x="125.4" y="178.3">4</text>
<text x="128.9" y="176.6">4</text>
<text x="73.8" y="190.7">5</text>
<text x="73.8" y="187.1">3</text>
<text x="93.5" y="187.1">4</text>
<text x="75.6" y="203">1</text>
<text x="95.2" y="203">2</text>
<text x="75.6" y="220.7">5</text>
<text x="75.6" y="217.1">3</text>
<text x="95.2" y="217.1">4</text>
<text x="75.6" y="233">1</text>
<text x="95.2" y="233">2</text>
<text x="75.6" y="250.6">5</text>
<text x="75.6" y="247.1">3</text>
<text x="95.2" y="247.1">4</text>
</g>
<g font-size="3.2">
<text x="294.6" y="42.2">1</text>
<text x="294.6" y="45.7">2</text>
<text x="294.6" y="49.2">3</text>
<text x="294.6" y="72.1">1</text>
<text x="294.6" y="75.7">2</text>
<text x="294.6" y="79.2">3</text>
</g>
<g font-size="2.8" fill="#840000">
<text x="324.6" y="116.1">2</text>
<text x="331.6" y="116.1">1</text>
</g>
</svg>
